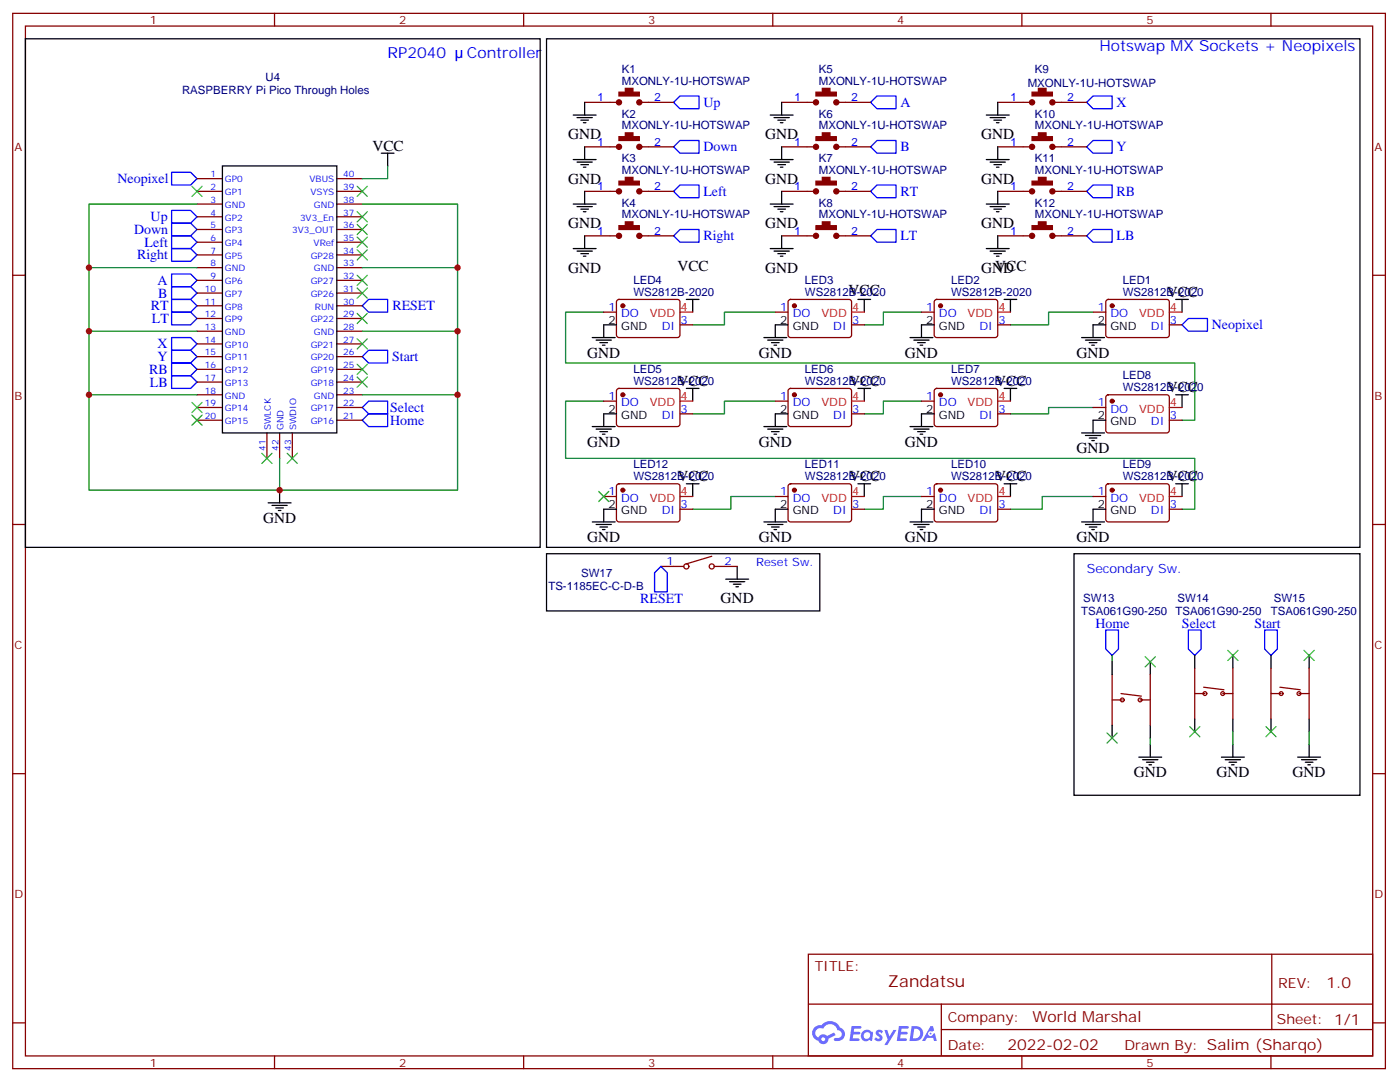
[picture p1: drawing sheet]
<svg xmlns="http://www.w3.org/2000/svg" width="389mm" height="300mm" viewBox="0 0 389 300" stroke-linecap="round" stroke-linejoin="round" font-family="sans-serif">
<g fill="none" stroke="#870000" stroke-width=".35">
<path d="M3.5 3.7h381v292.8h-381zM7.1 7.2h373.9v285.8h-373.9zM76.2 3.7v3.5M145.3 3.7v3.5M214.5 3.7v3.5M283.6 3.7v3.5M352.8 3.7v3.5M3.5 76.4h3.6M381 76.4h3.5M3.5 145.5h3.6M381 145.5h3.5M3.5 214.7h3.6"/>
<path d="M381 214.7h3.5M224.4 264.8h156.6v28.2h-156.6zM224.4 278.6h156.5M261.3 278.6v14.1M353 264.8v20.9M3.5 283.8h3.6M76.2 293v3.5M145.3 293v3.5M214.5 293v3.5M261.3 285.7h119.6M283.6 293v3.5M352.8 293v3.5"/>
<path d="M381 283.8h3.5"/>
</g>
<g fill="#5487ff">
<path d="M243.4 285.9a1.22 1.22 0 0 1 1.7 .3l-.4 .6a.47 .47 0 0 0-.4-.4 .47 .47 0 0 0-.5 .2l.1 .1a1.23 1.23 0 0 1 .8 1.9 1.44 1.44 0 0 1-2.1-.3l.5-.5 .8 .4a.29 .29 0 0 0 .3-.2 .29 .29 0 0 0-.3-.4 1.04 1.04 0 0 1-.5-1.7z"/>
<path d="M236.4 284.7h2.3l.3 .2-.1 .5h-1.8l-.1 .9h1.5l.3 .4-.4 .3h-1.6l-.1 1.1 1.7 .1 .2 .3-.2 .3h-2.6z"/>
<path d="M249.5 284.7h2.4l.3 .2-.1 .5h-1.9l-.1 .9h1.5l.4 .3-.4 .4h-1.6l-.2 1.1 1.8 .1 .1 .3-.1 .3h-2.7z"/>
<path d="M258.3 284.7h.7l.3 1.2-.6 .4a.69 .69 0 0 0-1 .2 .69 .69 0 0 0 .4 1 .69 .69 0 0 0 .9-.6l.5-.3 .5 2.2h-.8l-.2-.8h-1.7l-.5 .8h-.9z"/>
<path d="M245.5 285.8h.8l.6 1.8 1.1-1.8h.8l-2.5 4.2h-.8l.9-1.6z"/>
<path d="M253 284.7l-.6 4.1h1.4a2.11 2.11 0 0 0 2.4-2.1 2.11 2.11 0 0 0-2.5-2zM253.8 285.4a1.39 1.39 0 0 1 1.6 1.4 1.39 1.39 0 0 1-1.8 1.3h-.2z"/>
<path d="M239.4 286.3a1.54 1.54 0 0 0-.1 2.2 1.54 1.54 0 0 0 2.1 .1l.6 .2 .3-2.3-.1-.2h-.4a1.49 1.49 0 0 0-2.4 0zM239.6 287.3a.95 .95 0 0 1 1.9 0 .95 .95 0 0 1-1.9 0z"/>
<path d="M226.1 285.1a2.18 2.18 0 0 0 1 3.7 1.44 1.44 0 0 0 1.7 .9 1.44 1.44 0 0 0 1.1-1.5l2-1-.4-.7-1.9 .9a1.47 1.47 0 0 0-2.5 .5 1.39 1.39 0 0 1-.6-2 1.39 1.39 0 0 1 2-.4 2.12 2.12 0 0 1 2.1-1.3 2.12 2.12 0 0 1 1.9 1.7 1.14 1.14 0 0 1 1.1 1.4 1.14 1.14 0 0 1-1.6 .7 .43 .43 0 0 0-.6 .4 .43 .43 0 0 0 .5 .4 1.98 1.98 0 0 0 2.5-1.2 1.98 1.98 0 0 0-1.3-2.5 3.1 3.1 0 0 0-5.2-.7l-.9 .1zM228 288.4a.54 .54 0 0 1 1 0 .54 .54 0 0 1-1 0z"/>
<circle cx="258.3" cy="286.8" r=".26"/>
</g>
<g fill="none" stroke="#000" stroke-width=".35">
<path d="M7.1 10.8h142.8v141.1h-142.8zM151.7 10.8h225.8v141.1h-225.8zM159.1 31.9h6.4M160.2 32.6h4.2M161.2 33.3h2.1M161.9 34h.7M162.3 28.4v3.5M213.8 31.9h6.3M214.8 32.6h4.3M215.9 33.3h2.1M216.6 34h.7M217 28.4v3.5"/>
<path d="M273.8 31.9h6.3M274.8 32.6h4.2M275.9 33.3h2.1M276.6 34h.7M276.9 28.4v3.5M61.7 46h31.8v74.1h-31.8zM105.8 42.5h3.6M107.6 42.5v3.5M159.1 44.3h6.4M159.1 56.6h6.4M160.2 45h4.2M160.2 57.3h4.2"/>
<path d="M161.2 45.7h2.1M161.2 58h2.1M161.9 46.4h.7M161.9 58.7h.7M162.3 40.7v3.6M162.3 53.1v3.5M213.8 44.3h6.3M213.8 56.6h6.3M214.8 45h4.3M214.8 57.3h4.3M215.9 45.7h2.1M215.9 58h2.1"/>
<path d="M216.6 46.4h.7M216.6 58.7h.7M217 40.7v3.6M217 53.1v3.5M273.8 44.3h6.3M273.8 56.6h6.3M274.8 45h4.2M274.8 57.3h4.2M275.9 45.7h2.1M275.9 58h2.1M276.6 46.4h.7M276.6 58.7h.7"/>
<path d="M276.9 40.7v3.6M276.9 53.1v3.5M159.1 69h6.4M160.2 69.7h4.2M161.2 70.4h2.1M161.9 71.1h.7M162.3 65.4v3.6M213.8 69h6.3M214.8 69.7h4.3M215.9 70.4h2.1M216.6 71.1h.7M217 65.4v3.6"/>
<path d="M273.8 69h6.3M274.8 69.7h4.2M275.9 70.4h2.1M276.6 71.1h.7M276.9 65.4v3.6M164.4 93.7h6.3M165.5 94.4h4.2M166.5 95.1h2.1M167.2 95.8h.7M171.1 90.1h-3.5v3.6M190.5 83.1h3.5M192.3 83.1v3.5"/>
<path d="M212 93.7h6.4M213.1 94.4h4.2M214.1 95.1h2.2M214.8 95.8h.7M218.7 90.1h-3.5v3.6M238.1 83.1h3.6M239.9 83.1v3.5M252.6 93.7h6.3M253.6 94.4h4.3M254.7 95.1h2.1M255.4 95.8h.7M259.3 90.1h-3.5v3.6"/>
<path d="M278.7 83.1h3.5M280.5 83.1v3.5M300.2 93.7h6.4M301.3 94.4h4.2M302.3 95.1h2.1M303 95.8h.7M306.9 90.1h-3.5v3.6M326.3 83.1h3.5M328.1 83.1v3.5M164.4 118.4h6.3M165.5 119.1h4.2M166.5 119.8h2.1"/>
<path d="M171.1 114.8h-3.5v3.6M190.5 107.8h3.5M192.3 107.8v3.5M212 118.4h6.4M213.1 119.1h4.2M214.1 119.8h2.2M218.7 114.8h-3.5v3.6M238.1 107.8h3.6M239.9 107.8v3.5M252.6 118.4h6.3M253.6 119.1h4.3M254.7 119.8h2.1"/>
<path d="M259.3 114.8h-3.5v3.6M278.7 107.8h3.5M280.5 107.8v3.5M306.9 116.6h-3.5v3.5M326.3 109.5h3.5M328.1 109.5v3.6M74.4 139.5h6.4M77.6 136v3.5M167.2 120.5h.7M190.5 134.2h3.5M192.3 134.2v3.6M214.8 120.5h.7"/>
<path d="M238.1 134.2h3.6M239.9 134.2v3.6M255.4 120.5h.7M278.7 134.2h3.5M280.5 134.2v3.6M300.2 120.1h6.4M301.3 120.8h4.2M302.3 121.5h2.1M303 122.2h.7M326.3 134.2h3.5M328.1 134.2v3.6M75.5 140.2h4.2"/>
<path d="M76.6 140.9h2.1M77.3 141.6h.7M151.7 153.6h75.8v15.9h-75.8zM164.4 144.8h6.3M165.5 145.5h4.2M166.5 146.2h2.1M167.2 146.9h.7M171.1 141.3h-3.5v3.5M204.6 157.2v3.5M212 144.8h6.4M213.1 145.5h4.2M214.1 146.2h2.2"/>
<path d="M214.8 146.9h.7M218.7 141.3h-3.5v3.5M252.6 144.8h6.3M253.6 145.5h4.3M254.7 146.2h2.1M255.4 146.9h.7M259.3 141.3h-3.5v3.5M298.1 153.6h79.4v67.1h-79.4zM300.2 144.8h6.4M301.3 145.5h4.2M302.3 146.2h2.1M303 146.9h.7"/>
<path d="M306.9 141.3h-3.5v3.5M201.4 160.7h6.4M202.5 161.4h4.2M203.6 162.1h2.1M204.3 162.8h.7M308.7 183.6v3.5M319.3 183.6v3.5M331.6 181.9v3.5M331.6 199.5v3.5M342.2 181.9v3.5M342.2 199.5v3.5M352.8 181.9v3.5"/>
<path d="M352.8 199.5v3.5M363.4 181.9v3.5M363.4 199.5v3.5M308.7 201.3v3.5M316.1 210.1h6.3M317.1 210.8h4.3M318.2 211.5h2.1M318.9 212.2h.7M319.3 201.3v3.5M319.3 206.6v3.5M339 210.1h6.4M340.1 210.8h4.2"/>
<path d="M341.1 211.5h2.2M341.8 212.2h.7M342.2 206.6v3.5M360.2 210.1h6.3M361.2 210.8h4.3M362.3 211.5h2.1M363 212.2h.7M363.4 206.6v3.5"/>
</g>
<g fill="none" stroke="#00f" stroke-width=".35">
<path d="M188.7 26.6h5.3v3.6h-5.3l-1.7-1.8zM188.7 39h5.3v3.5h-5.3l-1.7-1.8zM241.7 28.4l1.7-1.8h5.3v3.6h-5.3zM303.4 26.6h5.3v3.6h-5.3l-1.8-1.8zM303.4 39h5.3v3.5h-5.3l-1.8-1.8zM47.6 58.4h5.3l1.8 1.7-1.8 1.8h-5.3zM47.6 47.8h5.3l1.8 1.8-1.8 1.7h-5.3zM187 53.1l1.7-1.8h5.3v3.6h-5.3zM241.7 40.7l1.7-1.7h5.3v3.5h-5.3zM241.7 53.1l1.7-1.8h5.3v3.6h-5.3zM303.4 51.3h5.3v3.6h-5.3l-1.8-1.8zM47.6 61.9h5.3l1.8 1.8-1.8 1.7h-5.3z"/>
<path d="M47.6 65.4h5.3l1.8 1.8-1.8 1.8h-5.3zM47.6 69h5.3l1.8 1.7-1.8 1.8h-5.3zM47.6 76h5.3l1.8 1.8-1.8 1.8h-5.3zM47.6 79.6h5.3l1.8 1.7-1.8 1.8h-5.3zM187 65.4l1.7-1.7h5.3v3.5h-5.3zM241.7 65.4l1.7-1.7h5.3v3.5h-5.3zM301.6 65.4l1.8-1.7h5.3v3.5h-5.3zM47.6 83.1h5.3l1.8 1.7-1.8 1.8h-5.3zM47.6 86.6h5.3l1.8 1.8-1.8 1.7h-5.3zM47.6 93.7h5.3l1.8 1.7-1.8 1.8h-5.3zM47.6 97.2h5.3l1.8 1.8-1.8 1.7h-5.3zM100.5 99l1.8-1.8h5.3v3.5h-5.3z"/>
<path d="M100.5 84.8l1.8-1.7h5.3v3.5h-5.3zM329.8 88.4h5.3v3.5h-5.3l-1.7-1.8zM47.6 100.7h5.3l1.8 1.8-1.8 1.7h-5.3zM47.6 104.2h5.3l1.8 1.8-1.8 1.8h-5.3zM100.5 116.6l1.8-1.8h5.3v3.6h-5.3zM102.3 111.3h5.3v3.5h-5.3l-1.8-1.7zM183.4 157.2l1.8 1.7v5.3h-3.5v-5.3zM306.9 174.8h3.5v5.3l-1.7 1.8-1.8-1.8zM329.8 174.8h3.6v5.3l-1.8 1.8-1.8-1.8zM351 174.8h3.5v5.3l-1.7 1.8-1.8-1.8z"/>
</g>
<g fill="none" stroke="#870000" stroke-width=".35">
<path d="M162.3 28.4h9.5M177.4 28.4h9.6M217 28.4h9.5M232.1 28.4h9.6M276.9 28.4h9.6M292.1 28.4h9.5M54.7 49.6h7M54.7 53.1h7M54.7 56.6h7M93.5 49.6h7M93.5 53.1h7M93.5 56.6h7"/>
<path d="M162.3 53.1h9.5M162.3 40.7h9.5M177.4 53.1h9.6M177.4 40.7h9.6M217 53.1h9.5M217 40.7h9.5M232.1 53.1h9.6M232.1 40.7h9.6M276.9 53.1h9.6M276.9 40.7h9.6M292.1 53.1h9.5M292.1 40.7h9.5"/>
<path d="M54.7 60.1h7M54.7 63.7h7M54.7 67.2h7M54.7 70.7h7M54.7 74.3h7M54.7 77.8h7M93.5 60.1h7M93.5 63.7h7M93.5 67.2h7M93.5 70.7h7M93.5 74.3h7M93.5 77.8h7"/>
<path d="M162.3 65.4h9.5M177.4 65.4h9.6M217 65.4h9.5M232.1 65.4h9.6M276.9 65.4h9.6M292.1 65.4h9.5M54.7 81.3h7M54.7 84.8h7M54.7 88.4h7M54.7 91.9h7M54.7 95.4h7M54.7 99h7"/>
<path d="M93.5 81.3h7M93.5 84.8h7M93.5 88.4h7M93.5 91.9h7M93.5 95.4h7M93.5 99h7M167.6 86.6h3.5M171.3 83.3l.5-.2h16.5l.4 .7v9.4l-.7 .5-16.5-.1-.4-.6v-9.2zM188.7 90.1h3.6M215.2 86.6h3.5M219 83.3l.4-.2h16.5l.5 .7-.1 9.4-.6 .5-16.5-.1-.5-.6v-9.2zM236.4 90.1h3.5"/>
<path d="M255.8 86.6h3.5M259.5 83.3l.5-.2h16.5l.4 .7v9.4l-.7 .5-16.5-.1-.4-.6v-9.2zM276.9 90.1h3.6M303.4 86.6h3.5M307.2 83.3l.4-.2h16.5l.5 .7-.1 9.4-.7 .5-16.5-.1-.4-.6v-9.2zM324.6 90.1h3.5M54.7 102.5h7M54.7 106h7M54.7 109.5h7M54.7 113.1h7M54.7 116.6h7M93.5 102.5h7"/>
<path d="M93.5 106h7M93.5 109.5h7M93.5 113.1h7M93.5 116.6h7M167.6 111.3h3.5M171.3 108l.5-.2h16.5l.4 .7v9.4l-.7 .5-16.5-.1-.4-.6v-9.2zM188.7 114.8h3.6M215.2 111.3h3.5M219 108l.4-.2h16.5l.5 .7-.1 9.4-.6 .5-16.5-.1-.5-.6v-9.2zM236.4 114.8h3.5M255.8 111.3h3.5M259.5 108l.5-.2h16.5l.4 .7v9.4l-.7 .5-16.5-.1-.4-.6v-9.2z"/>
<path d="M276.9 114.8h3.6M303.4 113.1h3.5M307.2 109.7l.4-.2 16.5 .1 .5 .6-.1 9.5-.7 .4h-16.5l-.4-.7v-9.2zM324.6 116.6h3.5M74.1 120.1v7.1M77.6 120.1v7.1M81.1 120.1v7.1M167.6 137.8h3.5M171.3 134.4l.5-.2 16.5 .1 .4 .6v9.5l-.7 .4-16.5-.1-.4-.6v-9.2zM215.2 137.8h3.5M219 134.4l.4-.2 16.5 .1 .5 .6-.1 9.5-.6 .4-16.5-.1-.5-.6v-9.2zM255.8 137.8h3.5"/>
<path d="M259.5 134.4l.5-.2 16.5 .1 .4 .6v9.5l-.7 .4-16.5-.1-.4-.6v-9.2zM303.4 137.8h3.5M307.2 134.4l.4-.2 16.5 .1 .5 .6-.1 9.5-.7 .4-16.5-.1-.4-.6v-9.2zM183.4 157.2h6.4M188.7 141.3h3.6M197.6 154.3l-7.1 2.2M198.3 157.2h6.3M236.4 141.3h3.5M276.9 141.3h3.6M324.6 141.3h3.5M308.7 187.1v14.2M308.7 194.2h2.8"/>
<path d="M311.1 192.4l5.7 .7M316.4 194.2h2.9M319.3 187.1v14.2M331.6 185.4v14.1M331.6 192.4h2.8M334.1 190.7l5.6 .7M339.4 192.4h2.8M342.2 185.4v14.1M352.8 192.4h2.8M352.8 185.4v14.1M355.2 190.7l5.7 .7M360.5 192.4h2.9"/>
<path d="M363.4 185.4v14.1"/>
<circle cx="190.5" cy="157.2" r=".71"/>
<circle cx="197.6" cy="157.2" r=".71"/>
<circle cx="311.5" cy="194.2" r=".53"/>
<circle cx="316.4" cy="194.2" r=".53"/>
<circle cx="334.4" cy="192.4" r=".53"/>
<circle cx="339.4" cy="192.4" r=".53"/>
<circle cx="355.6" cy="192.4" r=".53"/>
<circle cx="360.5" cy="192.4" r=".53"/>
</g>
<g fill="none" stroke="#008700" stroke-width=".35">
<path d="M54.7 56.6h-30v79.4h52.9M100.5 56.6h26.5v79.4h-49.4v-8.8M107.6 46v3.6h-7.1M24.7 74.3h30M100.5 74.3h26.5M24.7 91.9h30M100.5 91.9h26.5M167.6 86.6h-10.6v14.1h174.6v15.9h-3.5M215.2 86.6h-14.1v3.5h-8.8M255.8 86.6h-10.6v3.5h-5.3M303.4 86.6h-12.4v3.5h-10.5M24.7 109.5h30"/>
<path d="M100.5 109.5h26.5M167.6 111.3h-10.6v15.9h174.6v14.1h-3.5M215.2 111.3h-14.1v3.5h-8.8M255.8 111.3h-10.6v3.5h-5.3M303.4 113.1h-12.4v1.7h-10.5M215.2 137.8h-12.4v3.5h-10.5M255.8 137.8h-10.6v3.5h-5.3M303.4 137.8h-14.1v3.5h-8.8M308.7 181.9v1.7M319.3 204.8v1.8M342.2 203v3.6M363.4 203v3.6"/>
</g>
<g fill="#870000" stroke="#870000" stroke-width=".35">
<path d="M171.8 25.6h5.6v1h-5.6z"/>
<path d="M173.6 24.5h2.1v1.1h-2.1z"/>
<path d="M171.8 37.9h5.6v1.1h-5.6z"/>
<path d="M173.6 36.9h2.1v1h-2.1z"/>
<path d="M171.8 50.3h5.6v1h-5.6z"/>
<path d="M173.6 49.2h2.1v1.1h-2.1z"/>
<path d="M171.8 62.6h5.6v1.1h-5.6z"/>
<path d="M173.6 61.6h2.1v1h-2.1z"/>
<path d="M226.5 25.6h5.6v1h-5.6z"/>
<path d="M228.2 24.5h2.2v1.1h-2.2z"/>
<path d="M226.5 37.9h5.6v1.1h-5.6z"/>
<path d="M228.2 36.9h2.2v1h-2.2z"/>
<path d="M226.5 50.3h5.6v1h-5.6z"/>
<path d="M228.2 49.2h2.2v1.1h-2.2z"/>
<path d="M226.5 62.6h5.6v1.1h-5.6z"/>
<path d="M228.2 61.6h2.2v1h-2.2z"/>
<path d="M286.5 25.6h5.6v1h-5.6z"/>
<path d="M288.2 24.5h2.1v1.1h-2.1z"/>
<path d="M286.5 37.9h5.6v1.1h-5.6z"/>
<path d="M288.2 36.9h2.1v1h-2.1z"/>
<path d="M286.5 50.3h5.6v1h-5.6z"/>
<path d="M288.2 49.2h2.1v1.1h-2.1z"/>
<path d="M286.5 62.6h5.6v1.1h-5.6z"/>
<path d="M288.2 61.6h2.1v1h-2.1z"/>
<circle cx="171.8" cy="28.4" r=".71"/>
<circle cx="177.4" cy="28.4" r=".71"/>
<circle cx="171.8" cy="40.7" r=".71"/>
<circle cx="177.4" cy="40.7" r=".71"/>
<circle cx="171.8" cy="53.1" r=".71"/>
<circle cx="177.4" cy="53.1" r=".71"/>
<circle cx="171.8" cy="65.4" r=".71"/>
<circle cx="177.4" cy="65.4" r=".71"/>
<circle cx="226.5" cy="28.4" r=".71"/>
<circle cx="232.1" cy="28.4" r=".71"/>
<circle cx="226.5" cy="40.7" r=".71"/>
<circle cx="232.1" cy="40.7" r=".71"/>
<circle cx="226.5" cy="53.1" r=".71"/>
<circle cx="232.1" cy="53.1" r=".71"/>
<circle cx="226.5" cy="65.4" r=".71"/>
<circle cx="232.1" cy="65.4" r=".71"/>
<circle cx="286.5" cy="28.4" r=".71"/>
<circle cx="292.1" cy="28.4" r=".71"/>
<circle cx="286.5" cy="40.7" r=".71"/>
<circle cx="292.1" cy="40.7" r=".71"/>
<circle cx="286.5" cy="53.1" r=".71"/>
<circle cx="292.1" cy="53.1" r=".71"/>
<circle cx="286.5" cy="65.4" r=".71"/>
<circle cx="292.1" cy="65.4" r=".71"/>
<circle cx="308.7" cy="84.8" r=".53"/>
<circle cx="261.1" cy="84.8" r=".53"/>
<circle cx="220.5" cy="84.8" r=".53"/>
<circle cx="172.9" cy="84.8" r=".53"/>
<circle cx="172.9" cy="109.5" r=".53"/>
<circle cx="220.5" cy="109.5" r=".53"/>
<circle cx="261.1" cy="109.5" r=".53"/>
<circle cx="308.7" cy="111.3" r=".53"/>
<circle cx="308.7" cy="136" r=".53"/>
<circle cx="261.1" cy="136" r=".53"/>
<circle cx="220.5" cy="136" r=".53"/>
<circle cx="172.9" cy="136" r=".53"/>
</g>
<g fill="none" stroke="#3c3" stroke-width=".35">
<path d="M53.3 51.7l2.8 2.8M56.1 51.7l-2.8 2.8M99.1 51.7l2.9 2.8M99.1 58.7l2.9 2.9M102 51.7l-2.9 2.8M102 58.7l-2.9 2.9M99.1 62.3l2.9 2.8M99.1 65.8l2.9 2.8M99.1 69.3l2.9 2.8M99.1 76.4l2.9 2.8M99.1 79.9l2.9 2.8M102 62.3l-2.9 2.8"/>
<path d="M102 65.8l-2.9 2.8M102 69.3l-2.9 2.8M102 76.4l-2.9 2.8M102 79.9l-2.9 2.8M99.1 87l2.9 2.8M99.1 94l2.9 2.8M102 87l-2.9 2.8M102 94l-2.9 2.8M53.3 115.2l2.8 2.8M53.3 111.7l2.8 2.8M56.1 111.7l-2.8 2.8M56.1 115.2l-2.8 2.8"/>
<path d="M99.1 101.1l2.9 2.8M99.1 104.6l2.9 2.8M102 101.1l-2.9 2.8M102 104.6l-2.9 2.8M72.7 125.8l2.8 2.8M75.5 125.8l-2.8 2.8M79.7 125.8l2.8 2.8M82.5 125.8l-2.8 2.8M166.2 136.3l2.8 2.9M169 136.3l-2.8 2.9M317.9 182.2l2.8 2.8M320.7 182.2l-2.8 2.8"/>
<path d="M340.8 180.4l2.8 2.9M343.6 180.4l-2.8 2.9M361.9 180.4l2.9 2.9M364.8 180.4l-2.9 2.9M307.3 203.4l2.8 2.8M310.1 203.4l-2.8 2.8M330.2 201.6l2.8 2.8M333 201.6l-2.8 2.8M351.4 201.6l2.8 2.8M354.2 201.6l-2.8 2.8"/>
</g>
<path d="M188.7 86.6h3.6M236.4 86.6h3.5M276.9 86.6h3.6M324.6 86.6h3.5M188.7 111.3h3.6M236.4 111.3h3.5M276.9 111.3h3.6M324.6 113.1h3.5M188.7 137.8h3.6M236.4 137.8h3.5M276.9 137.8h3.6M324.6 137.8h3.5" fill="none" stroke="#f00" stroke-width=".35"/>
<g fill="#c00">
<circle cx="77.6" cy="136" r=".88"/>
<circle cx="127" cy="74.3" r=".88"/>
<circle cx="127" cy="109.5" r=".88"/>
<circle cx="127" cy="91.9" r=".88"/>
<circle cx="24.7" cy="74.3" r=".88"/>
<circle cx="24.7" cy="91.9" r=".88"/>
<circle cx="24.7" cy="109.5" r=".88"/>
</g>
<text font-size="4.6" fill="#800" x="246.5" y="273.8">Zandatsu</text>
<g font-size="4.2" fill="#00f">
<text x="107.6" y="16.1">RP2040</text>
<text x="129.6" y="16.1">Controller</text>
<text x="305.2" y="14.3">Hotsw</text>
<text x="318.2" y="14.3">ap MX Sockets + Neopixels</text>
</g>
<g font-size="4.2">
<text x="103.4" y="41.8">VCC</text>
<text x="157.7" y="38.6">GND</text>
<text x="212.4" y="38.6">GND</text>
<text x="272.3" y="38.6">GND</text>
<text x="157.7" y="51">GND</text>
<text x="212.4" y="51">GND</text>
<text x="272.3" y="51">GND</text>
<text x="157.7" y="63.3">GND</text>
<text x="212.4" y="63.3">GND</text>
<text x="272.3" y="63.3">GND</text>
<text x="157.7" y="75.7">GND</text>
<text x="188" y="75.3">VCC</text>
<text x="212.4" y="75.7">GND</text>
<text x="272.3" y="75.7">GND</text>
<text x="276.2" y="75.3">VCC</text>
<text x="235.5" y="82">VCC</text>
<text x="323.8" y="82.4">VCC</text>
<text x="163" y="99.3">GND</text>
<text x="210.6" y="99.3">GND</text>
<text x="251.2" y="99.3">GND</text>
<text x="298.8" y="99.3">GND</text>
<text x="188" y="107.1">VCC</text>
<text x="235.7" y="107.1">VCC</text>
<text x="276.2" y="107.1">VCC</text>
<text x="323.8" y="108.8">VCC</text>
<text x="163" y="124">GND</text>
<text x="210.6" y="124">GND</text>
<text x="251.2" y="124">GND</text>
<text x="298.8" y="125.8">GND</text>
<text x="188" y="133.5">VCC</text>
<text x="235.7" y="133.5">VCC</text>
<text x="276.2" y="133.5">VCC</text>
<text x="323.8" y="133.5">VCC</text>
<text x="73" y="145.2">GND</text>
<text x="163" y="150.5">GND</text>
<text x="210.6" y="150.5">GND</text>
<text x="251.2" y="150.5">GND</text>
<text x="298.8" y="150.5">GND</text>
<text x="200" y="167.4">GND</text>
<text x="314.7" y="215.7">GND</text>
<text x="337.6" y="215.7">GND</text>
<text x="358.8" y="215.7">GND</text>
</g>
<g font-size="4.2" fill="#800">
<text x="368.2" y="274">1.0</text>
<text x="286.5" y="283.6">World Marshal</text>
<text x="279.6" y="291.4">2022-02-02</text>
</g>
<g font-size="3.9" fill="#00f">
<text x="195.2" y="29.6">Up</text>
<text x="249.9" y="29.7">A</text>
<text x="309.9" y="29.7">X</text>
<text x="195.2" y="42">Down</text>
<text x="249.9" y="42">B</text>
<text x="309.9" y="42">Y</text>
<text x="32.6" y="50.9">Neopixel</text>
<text x="195.2" y="54.4">Left</text>
<text x="249.9" y="54.4">RT</text>
<text x="309.9" y="54.4">RB</text>
<text x="37.2" y="64.9">Down</text>
<text x="41.8" y="61.4">Up</text>
<text x="38" y="72">Right</text>
<text x="40.1" y="68.4">Left</text>
<text x="195.2" y="66.7">Right</text>
<text x="249.9" y="66.7">LT</text>
<text x="309.9" y="66.7">LB</text>
<text x="43.7" y="79">A</text>
<text x="43.9" y="82.5">B</text>
<text x="41.8" y="86.1">RT</text>
<text x="42.2" y="89.6">LT</text>
<text x="108.9" y="86.1">RESET</text>
<text x="336.4" y="91.3">Neopixel</text>
<text x="43.7" y="96.7">X</text>
<text x="43.7" y="100.2">Y</text>
<text x="108.8" y="100.2">Start</text>
<text x="41.4" y="103.7">RB</text>
<text x="41.6" y="107.2">LB</text>
<text x="108.3" y="114.3">Select</text>
<text x="108.3" y="117.8">Home</text>
<text x="177.7" y="167.3">RESET</text>
<text x="304.1" y="174.3">Home</text>
<text x="328.1" y="174.3">Select</text>
<text x="348.2" y="174.3">Start</text>
</g>
<g font-size="3.9" fill="#800">
<text x="226.1" y="269.3">TITLE:</text>
<text x="354.8" y="274">REV:</text>
<text x="263" y="283.5">Company:</text>
<text x="354.4" y="284.2">Sheet: 1/1</text>
<text x="263" y="291.2">Date:</text>
<text x="312.1" y="291.3">Draw</text>
<text x="322.2" y="291.3">n By: Salim (Sharqo)</text>
</g>
<g font-size="3.5" fill="#00f">
<text x="301.6" y="158.9">Secondary Sw</text>
<text x="326.8" y="158.9">.</text>
</g>
<g font-size="3.2" fill="#800">
<text x="41.6" y="6.7">1</text>
<text x="110.8" y="6.7">2</text>
<text x="179.9" y="6.7">3</text>
<text x="249.1" y="6.7">4</text>
<text x="318.2" y="6.7">5</text>
<text x="4.1" y="41.8">A</text>
<text x="381.5" y="41.8">A</text>
<text x="4.1" y="110.9">B</text>
<text x="381.5" y="110.9">B</text>
<text x="4.1" y="180.1">C</text>
<text x="381.5" y="180.1">C</text>
<text x="4.1" y="249.2">D</text>
<text x="381.5" y="249.2">D</text>
<text x="41.6" y="296">1</text>
<text x="110.8" y="296">2</text>
<text x="179.9" y="296">3</text>
<text x="249.1" y="296">4</text>
<text x="318.2" y="296">5</text>
</g>
<g font-size="3.2" fill="#000080">
<text x="73.7" y="22.5">U4</text>
<text x="172.6" y="23.5">MXONLY-1U-HOTSWAP</text>
<text x="172.6" y="20.3">K1</text>
<text x="227.3" y="23.5">MXONLY-1U-HOTSWAP</text>
<text x="227.3" y="20.3">K5</text>
<text x="287.3" y="20.3">K9</text>
<text x="50.5" y="26">RASPBERRY Pi Pico Through Holes</text>
<text x="285.2" y="24.3">MXONLY-1U-HOTSWAP</text>
<text x="172.6" y="35.8">MXONLY-1U-HOTSWAP</text>
<text x="172.6" y="32.6">K2</text>
<text x="227.3" y="35.8">MXONLY-1U-HOTSWAP</text>
<text x="227.3" y="32.6">K6</text>
<text x="287.3" y="35.8">MXONLY-1U-HOTSWAP</text>
<text x="287.3" y="32.6">K10</text>
<text x="172.6" y="45">K3</text>
<text x="227.3" y="45">K7</text>
<text x="287.3" y="45">K11</text>
<text x="172.6" y="48.2">MXONLY-1U-HOTSWAP</text>
<text x="227.3" y="48.2">MXONLY-1U-HOTSWAP</text>
<text x="287.3" y="48.2">MXONLY-1U-HOTSWAP</text>
<text x="172.6" y="57.3">K4</text>
<text x="227.3" y="57.3">K8</text>
<text x="287.3" y="57.3">K12</text>
<text x="172.6" y="60.5">MXONLY-1U-HOTSWAP</text>
<text x="227.3" y="60.5">MXONLY-1U-HOTSWAP</text>
<text x="287.3" y="60.5">MXONLY-1U-HOTSWAP</text>
<text x="175.8" y="82">WS2812B-2020</text>
<text x="175.8" y="78.8">LED4</text>
<text x="223.4" y="82">WS2812B-2020</text>
<text x="223.4" y="78.8">LED3</text>
<text x="264" y="82">WS2812B-2020</text>
<text x="264" y="78.8">LED2</text>
<text x="311.6" y="82">WS2812B-2020</text>
<text x="311.6" y="78.8">LED1</text>
<text x="175.8" y="106.7">WS2812B-2020</text>
<text x="175.8" y="103.5">LED5</text>
<text x="223.4" y="106.7">WS2812B-2020</text>
<text x="223.4" y="103.5">LED6</text>
<text x="264" y="106.7">WS2812B-2020</text>
<text x="264" y="103.5">LED7</text>
<text x="311.6" y="105.3">LED8</text>
<text x="311.6" y="108.5">WS2812B-2020</text>
<text x="175.8" y="129.9">LED12</text>
<text x="223.4" y="129.9">LED11</text>
<text x="264" y="129.9">LED10</text>
<text x="311.6" y="129.9">LED9</text>
<text x="175.8" y="133.2">WS2812B-2020</text>
<text x="223.4" y="133.2">WS2812B-2020</text>
<text x="264" y="133.2">WS2812B-2020</text>
<text x="311.6" y="133.2">WS2812B-2020</text>
<text x="161.3" y="160.1">SW17</text>
<text x="152.2" y="163.6">TS-1185EC-C-D-B</text>
<text x="300.7" y="167.1">SW13</text>
<text x="326.9" y="167.1">SW14</text>
<text x="353.6" y="167.1">SW15</text>
<text x="300.1" y="170.6">TSA061G90-250</text>
<text x="326.3" y="170.6">TSA061G90-250</text>
<text x="352.8" y="170.6">TSA061G90-250</text>
</g>
<g font-size="3.2" fill="#00f">
<text x="165.8" y="28">1</text>
<text x="181.7" y="28">2</text>
<text x="220.5" y="28">1</text>
<text x="236.4" y="28">2</text>
<text x="280.5" y="28">1</text>
<text x="296.3" y="28">2</text>
<text x="165.8" y="40.4">1</text>
<text x="181.7" y="40.4">2</text>
<text x="220.5" y="40.4">1</text>
<text x="236.4" y="40.4">2</text>
<text x="280.5" y="40.4">1</text>
<text x="296.3" y="40.4">2</text>
<text x="165.8" y="52.7">1</text>
<text x="181.7" y="52.7">2</text>
<text x="220.5" y="52.7">1</text>
<text x="236.4" y="52.7">2</text>
<text x="280.5" y="52.7">1</text>
<text x="296.3" y="52.7">2</text>
<text x="165.8" y="65.1">1</text>
<text x="181.7" y="65.1">2</text>
<text x="220.5" y="65.1">1</text>
<text x="236.4" y="65.1">2</text>
<text x="280.5" y="65.1">1</text>
<text x="296.3" y="65.1">2</text>
<text x="168.9" y="86.3">1</text>
<text x="172.4" y="88">DO</text>
<text x="188.9" y="89.8">3</text>
<text x="216.5" y="86.3">1</text>
<text x="220" y="88">DO</text>
<text x="236.5" y="89.8">3</text>
<text x="257.1" y="86.3">1</text>
<text x="260.6" y="88">DO</text>
<text x="277.1" y="89.8">3</text>
<text x="304.7" y="86.3">1</text>
<text x="308.2" y="88">DO</text>
<text x="324.7" y="89.8">3</text>
<text x="183.7" y="91.5">DI</text>
<text x="231.3" y="91.5">DI</text>
<text x="271.8" y="91.5">DI</text>
<text x="319.5" y="91.5">DI</text>
<text x="168.9" y="110.9">1</text>
<text x="172.4" y="112.7">DO</text>
<text x="216.5" y="110.9">1</text>
<text x="220" y="112.7">DO</text>
<text x="257.1" y="110.9">1</text>
<text x="260.6" y="112.7">DO</text>
<text x="304.7" y="112.7">1</text>
<text x="183.7" y="116.2">DI</text>
<text x="188.9" y="114.5">3</text>
<text x="231.3" y="116.2">DI</text>
<text x="236.5" y="114.5">3</text>
<text x="271.8" y="116.2">DI</text>
<text x="277.1" y="114.5">3</text>
<text x="308.2" y="114.5">DO</text>
<text x="319.5" y="118">DI</text>
<text x="324.7" y="116.2">3</text>
<text x="168.9" y="137.4">1</text>
<text x="216.5" y="137.4">1</text>
<text x="257.1" y="137.4">1</text>
<text x="304.7" y="137.4">1</text>
<text x="172.4" y="139.2">DO</text>
<text x="183.7" y="142.7">DI</text>
<text x="188.9" y="140.9">3</text>
<text x="220" y="139.2">DO</text>
<text x="231.3" y="142.7">DI</text>
<text x="236.5" y="140.9">3</text>
<text x="260.6" y="139.2">DO</text>
<text x="271.8" y="142.7">DI</text>
<text x="277.1" y="140.9">3</text>
<text x="308.2" y="139.2">DO</text>
<text x="319.5" y="142.7">DI</text>
<text x="324.7" y="140.9">3</text>
<text x="185" y="156.8">1</text>
<text x="201.1" y="156.8">2</text>
<text x="209.9" y="157.2">Reset Sw</text>
<text x="224.7" y="157.2">.</text>
</g>
<g font-size="3.2">
<text x="168.9" y="89.8">2</text>
<text x="216.5" y="89.8">2</text>
<text x="257.1" y="89.8">2</text>
<text x="304.7" y="89.8">2</text>
<text x="172.4" y="91.5">GND</text>
<text x="220" y="91.5">GND</text>
<text x="260.6" y="91.5">GND</text>
<text x="308.2" y="91.5">GND</text>
<text x="168.9" y="114.5">2</text>
<text x="172.4" y="116.2">GND</text>
<text x="216.5" y="114.5">2</text>
<text x="220" y="116.2">GND</text>
<text x="257.1" y="114.5">2</text>
<text x="260.6" y="116.2">GND</text>
<text x="304.7" y="116.2">2</text>
<text x="308.2" y="118">GND</text>
<text x="168.9" y="140.9">2</text>
<text x="172.4" y="142.7">GND</text>
<text x="216.5" y="140.9">2</text>
<text x="220" y="142.7">GND</text>
<text x="257.1" y="140.9">2</text>
<text x="260.6" y="142.7">GND</text>
<text x="304.7" y="140.9">2</text>
<text x="308.2" y="142.7">GND</text>
</g>
<g font-size="3.2" fill="#f00">
<text x="180.4" y="88">VDD</text>
<text x="188.9" y="86.3">4</text>
<text x="228" y="88">VDD</text>
<text x="236.5" y="86.3">4</text>
<text x="268.6" y="88">VDD</text>
<text x="277.1" y="86.3">4</text>
<text x="316.2" y="88">VDD</text>
<text x="324.7" y="86.3">4</text>
<text x="180.4" y="112.7">VDD</text>
<text x="188.9" y="110.9">4</text>
<text x="228" y="112.7">VDD</text>
<text x="236.5" y="110.9">4</text>
<text x="268.6" y="112.7">VDD</text>
<text x="277.1" y="110.9">4</text>
<text x="324.7" y="112.7">4</text>
<text x="316.2" y="114.5">VDD</text>
<text x="188.9" y="137.4">4</text>
<text x="236.5" y="137.4">4</text>
<text x="277.1" y="137.4">4</text>
<text x="324.7" y="137.4">4</text>
<text x="180.4" y="139.2">VDD</text>
<text x="228" y="139.2">VDD</text>
<text x="268.6" y="139.2">VDD</text>
<text x="316.2" y="139.2">VDD</text>
</g>
<g font-size="2.5" fill="#00f">
<text x="58.4" y="52.7">2</text>
<text x="58.4" y="49.2">1</text>
<text x="62.4" y="50.6">GP0</text>
<text x="85.9" y="50.6">VBUS</text>
<text x="95.2" y="49.2">40</text>
<text x="95.2" y="52.7">39</text>
<text x="58.4" y="59.8">4</text>
<text x="58.4" y="56.3">3</text>
<text x="62.4" y="57.7">GND</text>
<text x="62.4" y="54.2">GP1</text>
<text x="86.2" y="54.2">VSYS</text>
<text x="87.1" y="57.7">GND</text>
<text x="95.2" y="56.3">38</text>
<text x="95.2" y="59.8">37</text>
<text x="58.4" y="63.3">5</text>
<text x="62.4" y="64.7">GP3</text>
<text x="62.4" y="61.2">GP2</text>
<text x="81.1" y="64.7">3V3_OUT</text>
<text x="83.3" y="61.2">3V3_En</text>
<text x="95.2" y="63.3">36</text>
<text x="58.4" y="70.4">7</text>
<text x="58.4" y="66.9">6</text>
<text x="62.4" y="71.8">GP5</text>
<text x="62.4" y="68.3">GP4</text>
<text x="86.2" y="71.8">GP28</text>
<text x="87" y="68.3">VRef</text>
<text x="95.2" y="66.9">35</text>
<text x="95.2" y="70.4">34</text>
<text x="58.4" y="77.4">9</text>
<text x="58.4" y="73.9">8</text>
<text x="62.4" y="75.3">GND</text>
<text x="87.1" y="75.3">GND</text>
<text x="95.2" y="73.9">33</text>
<text x="95.2" y="77.4">32</text>
<text x="56.8" y="81">10</text>
<text x="62.4" y="82.4">GP7</text>
<text x="62.4" y="78.8">GP6</text>
<text x="86.2" y="78.8">GP27</text>
<text x="86.2" y="82.4">GP26</text>
<text x="95.2" y="81">31</text>
<text x="56.8" y="88">12</text>
<text x="56.8" y="84.5">11</text>
<text x="62.4" y="89.4">GP9</text>
<text x="62.4" y="85.9">GP8</text>
<text x="86.2" y="89.4">GP22</text>
<text x="87.4" y="85.9">RUN</text>
<text x="95.2" y="84.5">30</text>
<text x="95.2" y="88">29</text>
<text x="56.8" y="95.1">14</text>
<text x="56.8" y="91.5">13</text>
<text x="62.4" y="93">GND</text>
<text x="87.1" y="93">GND</text>
<text x="95.2" y="91.5">28</text>
<text x="95.2" y="95.1">27</text>
<text x="56.8" y="98.6">15</text>
<text x="62.4" y="100">GP11</text>
<text x="62.4" y="96.5">GP10</text>
<text x="86.2" y="96.5">GP21</text>
<text x="86.2" y="100">GP20</text>
<text x="95.2" y="98.6">26</text>
<text x="56.8" y="105.7">17</text>
<text x="56.8" y="102.1">16</text>
<text x="62.4" y="107.1">GP13</text>
<text x="62.4" y="103.5">GP12</text>
<text x="86.2" y="103.5">GP19</text>
<text x="86.2" y="107.1">GP18</text>
<text x="95.2" y="102.1">25</text>
<text x="95.2" y="105.7">24</text>
<text x="56.8" y="112.7">19</text>
<text x="56.8" y="109.2">18</text>
<text x="62.4" y="110.6">GND</text>
<text x="87.1" y="110.6">GND</text>
<text x="95.2" y="109.2">23</text>
<text x="95.2" y="112.7">22</text>
<text x="56.8" y="116.2">20</text>
<text x="62.4" y="117.7">GP15</text>
<text x="62.4" y="114.1">GP14</text>
<text x="75.1" y="119.4" transform="rotate(-90 75.1 119.4)">SWLCK</text>
<text x="78.7" y="119.4" transform="rotate(-90 78.7 119.4)">GND</text>
<text x="82.2" y="119.4" transform="rotate(-90 82.2 119.4)">SWDIO</text>
<text x="86.2" y="114.1">GP17</text>
<text x="86.2" y="117.7">GP16</text>
<text x="95.2" y="116.2">21</text>
<text x="73.7" y="125" transform="rotate(-90 73.7 125)">41</text>
<text x="77.3" y="125" transform="rotate(-90 77.3 125)">42</text>
<text x="80.8" y="125" transform="rotate(-90 80.8 125)">43</text>
</g>
</svg>
